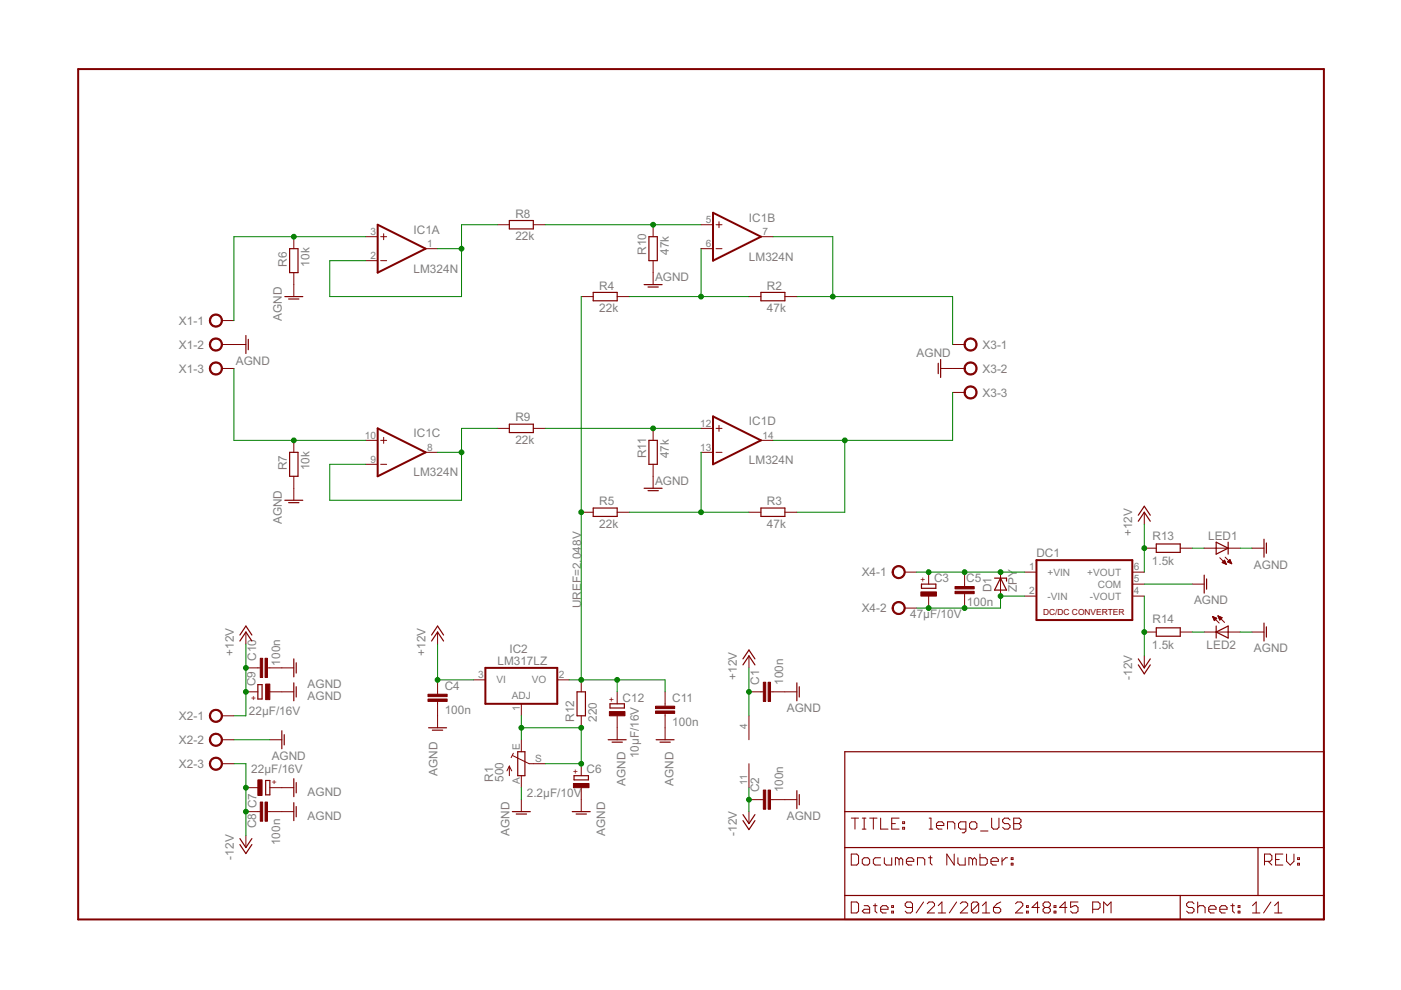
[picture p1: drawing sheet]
<svg xmlns="http://www.w3.org/2000/svg" width="297mm" height="210mm" viewBox="0 0 297 210" stroke-linecap="round" stroke-linejoin="round" font-family="sans-serif">
<path d="M16.6 14.6h264.1v180.3h-264.1zM80.1 47.6l10.1 5.1-10.1 5.1zM151.2 45.1l10.1 5.1-10.1 5.1zM80.1 90.8l10.1 5.1-10.1 5.1zM151.2 88.3l10.1 5.1-10.1 5zM219.8 118.8h20.3v12.7h-20.3zM102.9 141.6h15.3v7.6h-15.3z" fill="none" stroke="#800000" stroke-width=".42"/>
<g fill="none" stroke="#800000" stroke-width=".25">
<path d="M61.4 52.7h1.8v5.1h-1.8zM108 46.8h5.1v1.7h-5.1zM137.6 50.2h1.8v5.1h-1.8zM52.1 71.1v3.9M52.6 71.9v2.2M60.4 62.9h3.8M61.2 63.4h2.2M125.8 62h5.1v1.8h-5.1zM136.6 60.3h3.8M137.4 60.9h2.2M161.3 62h5.1v1.8h-5.1zM198.9 77v2.2"/>
<path d="M199.4 76.2v3.8M61.4 95.9h1.8v5.1h-1.8zM108 89.9h5.1v1.8h-5.1zM137.6 93.4h1.8v5h-1.8zM60.4 106.1h3.8M61.2 106.6h2.2M125.8 107.7h5.1v1.8h-5.1zM136.6 103.5h3.8M137.4 104h2.2M161.3 107.7h5.1v1.8h-5.1zM241.3 110.5l1.3-1.9 1.3 1.9M241.3 109.2l1.3-1.9 1.3 1.9"/>
<path d="M245.2 115.3h5v1.8h-5zM257.9 115l2.5 1.2-2.5 1.3zM260.4 115v2.5M268 114.3v3.8M268.5 115.1v2.2M50.9 135.9l1.2-1.9 1.3 1.9M50.9 134.6l1.2-1.9 1.3 1.9M62.3 139.7v3.8M91.5 135.9l1.3-1.9 1.2 1.9M91.5 134.6l1.3-1.9 1.2 1.9M157.5 139.7l1.3-1.9 1.3 1.9M195.4 123.8h3v.9h-3z"/>
<path d="M210.9 122.6h2.5v.6M212.1 122.6l1.3 2.5h-2.5zM241.3 139.7l1.3 1.9 1.3-1.9M245.2 133.1h5v1.8h-5zM255.3 121.9v3.9M255.8 122.7v2.2M257.9 134l2.5-1.3v2.6zM257.9 132.7v2.6M268 132.1v3.8M268.5 132.9v2.2M54.7 145.2h.9v3h-.9zM59.8 154.9v3.8"/>
<path d="M60.3 155.8v2.1M62.3 144.8v3.8M62.8 140.5v2.2M62.8 145.6v2.2M90.9 154.3h3.8M91.7 154.8h2.2M109.8 159.4h1.5v5.1h-1.5zM122.3 146.7h1.8v5.1h-1.8zM128.9 156.8h3.9M129.3 149.2h3.1v.9h-3.1zM129.8 157.4h2.2M139.1 156.8h3.8"/>
<path d="M139.9 157.4h2.2M157.5 141l1.3-1.9 1.3 1.9M169 144.8v3.8M169.5 145.6v2.2M179.1 159.4h101.6v35.5h-101.6zM241.3 141l1.3 1.9 1.3-1.9M50.9 177.8l1.2 1.9 1.3-1.9M50.9 179.1l1.2 1.9 1.3-1.9M56.3 165.5h.9v3h-.9zM62.3 165.1v3.8M62.3 170.2v3.8M62.8 165.9v2.2"/>
<path d="M62.8 171v2.2M108.6 172.1h3.8M109.5 172.6h2.1M121.3 172.1h3.8M121.7 164.5h3.1v.9h-3.1zM122.2 172.6h2.1M157.5 172.7l1.3 1.9 1.3-1.9M157.5 174l1.3 1.9 1.3-1.9M169 167.6v3.8M169.5 168.5v2.1M179.1 179.7h101.6M179.1 172.1h101.6"/>
<path d="M266.7 179.7v10.2M179.1 189.9h101.6M250.2 189.9v5"/>
</g>
<g fill="none" stroke="#800000" stroke-width=".21">
<path d="M62.3 50.2v2.5M62.3 57.8v5.1M77.5 50.2h2.6M77.5 55.3h2.6M80.7 50.2h1.3M80.7 55.3h1.3M81.3 49.6v1.2M90.2 52.7h2.6M105.5 47.6h2.5M113.1 47.6h2.5M138.5 47.6v2.6M138.5 55.3v5"/>
<path d="M148.6 52.7h2.6M148.6 47.6h2.6M151.8 52.7h1.3M151.8 47.6h1.3M152.4 47v1.3M161.3 50.2h2.6M47.1 68h2.5M47.1 73h5M47.1 78.1h2.5M123.2 62.9h2.6M130.9 62.9h2.5M158.8 62.9h2.5"/>
<path d="M166.4 62.9h2.6M199.4 78.1h5.1M202 73h2.5M62.3 93.4v2.5M77.5 93.4h2.6M77.5 98.4h2.6M80.7 93.4h1.3M80.7 98.4h1.3M81.3 92.7v1.3M90.2 95.9h2.6M105.5 90.8h2.5M113.1 90.8h2.5"/>
<path d="M138.5 90.8v2.6M138.5 98.4v5.1M148.6 95.9h2.6M148.6 90.8h2.6M151.8 95.9h1.3M151.8 90.8h1.3M152.4 90.2v1.3M161.3 93.4h2.6M202 83.2h2.5M62.3 101v5.1M123.2 108.6h2.6M130.9 108.6h2.5"/>
<path d="M158.8 108.6h2.5M166.4 108.6h2.6M242.6 108.6v2.5M242.6 116.2h2.6M250.2 116.2h2.6M255.3 116.2h7.6M258.6 118.3l1.4 1.4M259.1 119.3l.5-.5 .4 .9zM259.2 119.2h.6M259.2 119.3h.7M259.3 119.1h.5M259.4 119h.3"/>
<path d="M259.5 119.4h.4M259.5 118.8h.2M259.8 118.1l1.4 1.4M259.8 119.5h.2M260.3 119.1l.5-.5 .4 .9zM260.3 119.1h.6M260.4 119.2h.6M260.4 119h.5M260.6 118.8h.3M260.7 119.3h.3M260.7 118.7h.1M260.9 119.4h.2"/>
<path d="M265.5 116.2h2.5M52.1 134v2.5M92.8 134v2.5M158.8 139.1v2.5M191.8 121.3h2.6M191.8 128.9h2.6M196.9 121.3v2.5M196.9 126.4v2.5M204.5 121.3v3.1M204.5 125.9v3M212.1 121.3v5.1M217.2 121.3h2.6"/>
<path d="M217.2 126.4h2.6M240.1 121.3h2.5M240.1 126.4h2.5M240.1 123.8h2.5M242.6 139.1v2.5M242.6 134h2.6M250.2 134h2.6M252.8 123.8h2.5M255.3 134h7.6M257.1 130.7l1.4 1.4M257.1 130.7l.9 .4-.5 .5zM257.1 130.8h.2"/>
<path d="M257.2 130.9h.3M257.2 131h.6M257.3 131.1h.6M257.3 131.3h.5M257.4 131.4h.3M257.4 131.5h.2M258.2 130.6l1.4 1.4M258.2 130.6l.9 .4-.5 .5zM258.3 130.7h.1M258.3 130.8h.4M258.4 130.9h.6M258.4 131h.6"/>
<path d="M258.5 131.1h.4M258.5 131.3h.3M258.6 131.4h.1M265.5 134h2.5M47.1 151.8h2.5M47.1 156.8h2.5M52.1 146.7h2.6M52.1 141.6h3.1M56.7 141.6h5.6M57.2 156.8h2.6M57.2 146.7h5.1M92.8 144.1v3.1"/>
<path d="M92.8 148.7v5.6M100.4 144.1h2.5M108.8 159.7l-.4 .9M110.5 149.2v2.6M110.5 156.8v2.6M118.2 144.1h2.5M123.2 144.1v2.6M123.2 151.8v2.5M130.9 146.7v2.5M130.9 151.8v5M141 146.7v3M141 151.3v5.5"/>
<path d="M158.8 151.8v5M158.8 146.7h3M163.4 146.7h5.6M47.1 161.9h2.5M52.1 177.2v2.5M52.1 167h2.6M52.1 172.1h3.1M56.7 172.1h5.6M57.2 167h5.1M108 162.4v2.1M108 162.4l-.5 1M108 162.4l.5 1"/>
<path d="M108.7 160.2l3.5 1.7h3.4M110.5 164.5v2.5M110.5 169.5v2.6M123.2 161.9v2.6M123.2 167v5.1M158.8 161.9v5.1M158.8 172.1v2.5M158.8 169.5h3M163.4 169.5h5.6M180.5 173.5h1.5M181.3 173.5v2.3M182.8 173.5h.8"/>
<path d="M182.8 175.8h.8M183.2 173.5v2.3M184.4 173.5h1.5M185.2 173.5v2.3M186.7 173.5v2.3h1.6M189.1 174.6h.7M190.6 173.5h-1.5v2.3h1.5M191.4 175.4h.4v.4h-.4zM191.4 174.2h.4v.4h-.4zM197 173.5h.4v2.3M197 175.8h.8M198.5 175h1.6v-.4l-.4-.4h-.8l-.4 .4v.8l.4 .4h.8"/>
<path d="M200.9 175.8v-1.6h1.2l.3 .4v1.2M204.8 175.8h-1.2l-.4-.4v-.8l.4-.4h1.2v2l-.4 .4h-.4M206 174.2h.7l.4 .4v.8l-.4 .4h-.7l-.4-.4v-.8zM207.9 176.2h1.6M210.2 173.5v1.9l.4 .4h.8l.4-.4v-1.9M214.1 173.8l-.4-.3h-.7l-.4 .3v.4l.4 .4h.7l.4 .4v.4l-.4 .4h-.7l-.4-.4M214.9 173.5h1.2l.4 .3v.4l-.4 .4 .4 .4v.4l-.4 .4h-1.2zM214.9 174.6h1.2M180.5 181.1h1.2l.3 .4v1.5l-.3 .4h-1.2zM180.5 191.2h1.2l.3 .4v1.6l-.3 .4h-1.2zM182.8 182.2l.4-.3h.8l.4 .3v.8l-.4 .4h-.8l-.4-.4zM183.2 192h.8l.4 .4v1.2h-1.2l-.4-.4 .4-.4h1.2"/>
<path d="M185.2 192h.7M185.5 191.6v1.6l.4 .4M186.7 192.8h1.6v-.4l-.4-.4h-.8l-.4 .4v.8l.4 .4h.8M186.7 181.9h-1.2l-.3 .3v.8l.3 .4h1.2M187.5 181.9v1.1l.4 .4h1.2v-1.5M189.1 193.2h.3v.4h-.3zM189.1 192h.3v.4h-.3zM190.6 182.2l-.4-.3h-.4v1.5M190.6 182.2l.4-.3 .4 .3v1.2M190.6 182.2v1.2M192.2 182.6h1.5v-.4l-.4-.3h-.7l-.4 .3v.8l.4 .4h.7M193.5 192.4h-1.2l-.4-.4v-.4l.4-.4h.8l.4 .4v1.6l-.4 .4h-.8l-.4-.4"/>
<path d="M194.5 183.4v-1.5h1.2l.4 .3v1.2M195.8 191.2l-1.6 2.4M196.6 191.6l.4-.4h.8l.3 .4v.4l-1.5 1.6h1.5M196.8 181.9h.8M197.3 181.5v1.5l.3 .4M198.9 193.6h1.6M198.9 192l.8-.8v2.4M202.3 181.1v2.3l-1.6-2.3v2.3M202.8 191.2l-1.5 2.4M203.1 181.9v1.1l.4 .4h1.1v-1.5M203.6 191.6l.4-.4h.8l.4 .4v.4l-1.6 1.6h1.6M206.2 182.2l-.4-.3h-.4v1.5"/>
<path d="M206.2 182.2v1.2M206.2 182.2l.4-.3 .4 .3v1.2M207.5 191.6v1.6l-.4 .4h-.8l-.3-.4M207.5 191.6l-.4-.4h-.8l-.3 .4v1.6M207.5 191.6l-1.5 1.6M207.8 181.1v2.3h1.1l.4-.4v-.8l-.4-.3h-1.1M208.3 193.6h1.5M208.3 192l.8-.8v2.4M210.1 182.6h1.6v-.4l-.4-.3h-.8l-.4 .3v.8l.4 .4h.8M210.6 192.4h1.2l.4 .4v.4l-.4 .4h-.8l-.4-.4zM212.2 191.2l-.8 .4-.8 .8M212.4 181.9v1.5"/>
<path d="M213.6 181.9h-.4l-.8 .7M214.4 183h.4v.4h-.4zM214.4 181.9h.4v.3h-.4zM215.3 191.6l.4-.4h.8l.4 .4v.4l-1.6 1.6h1.6M217.6 193.2h.4v.4h-.4zM217.6 192h.4v.4h-.4zM220.4 192.4h-1.6l1.2-1.2v2.4M221.5 192.4l-.4 .4v.4l.4 .4h.8l.4-.4v-.4l-.4-.4M221.5 192.4l-.4-.4v-.4l.4-.4h.8l.4 .4v.4l-.4 .4M221.5 192.4h.8M223.5 193.2h.4v.4h-.4zM223.5 192h.4v.4h-.4z"/>
<path d="M226.2 192.4h-1.6l1.2-1.2v2.4M228.6 191.2h-1.6v1.2l.8-.4h.4l.4 .4v.8l-.4 .4h-.8l-.4-.4M231.7 192.8h1.1l.4-.4v-.8l-.4-.4h-1.1v2.4M234 193.6v-2.4l.8 .8 .8-.8v2.4M253.2 191.6l-.4-.4h-.8l-.4 .4v.4l.4 .4h.8l.4 .4v.4l-.4 .4h-.8l-.4-.4M253.9 192.4l.4-.4h.8l.4 .4v1.2M253.9 191.2v2.4M256.3 192.8h1.5v-.4l-.3-.4h-.8l-.4 .4v.8l.4 .4h.8M258.6 192.8h1.6v-.4l-.4-.4h-.8l-.4 .4v.8l.4 .4h.8M260.9 192h.8M261.3 191.6v1.6l.4 .4M262.5 193.2h.4v.4h-.4z"/>
<path d="M262.5 192h.4v.4h-.4zM265.6 193.6h1.5M265.6 192l.7-.8v2.4M268.1 182.6h1.2l.4-.4v-.7l-.4-.4h-1.2v2.3M268.9 182.6l.8 .8M269.5 191.2l-1.6 2.4M270.2 193.6h1.6M270.2 192l.8-.8v2.4M270.4 182.2h.8M272 181.1h-1.6v2.3h1.6M272.8 181.1v1.5l.8 .8 .7-.8v-1.5M275.1 183h.4v.4h-.4z"/>
<path d="M275.1 181.9h.4v.3h-.4z"/>
</g>
<g fill="#800000" stroke="#800000" stroke-width=".21">
<path d="M44.8 67a1.39 1.39 0 0 1 2.2 .3 1.39 1.39 0 0 1-.9 2 1.39 1.39 0 0 1-1.7-1.3h.2a1.14 1.14 0 0 1 1.6-1.1 1.14 1.14 0 0 1 .3 1.9 1.14 1.14 0 0 1-1.8-.5l-.1-.3h-.2z" fill-rule="evenodd"/>
<path d="M44.8 72.1a1.39 1.39 0 0 1 2.2 .2 1.39 1.39 0 0 1-.9 2.1 1.39 1.39 0 0 1-1.7-1.4h.2a1.14 1.14 0 0 1 1.6-1 1.14 1.14 0 0 1 .3 1.9 1.14 1.14 0 0 1-1.8-.6l-.1-.3h-.2z" fill-rule="evenodd"/>
<path d="M44.8 77.2a1.39 1.39 0 0 1 2.2 .2 1.39 1.39 0 0 1-.9 2.1 1.39 1.39 0 0 1-1.7-1.4h.2a1.14 1.14 0 0 1 1.6-1 1.14 1.14 0 0 1 .3 1.8 1.14 1.14 0 0 1-1.8-.5l-.1-.3h-.2z" fill-rule="evenodd"/>
<path d="M44.8 150.8a1.4 1.4 0 0 1 2.2 .3 1.4 1.4 0 0 1-.8 2 1.4 1.4 0 0 1-1.8-1.3h.2a1.14 1.14 0 0 1 1.6-1.1 1.14 1.14 0 0 1 .3 1.9 1.14 1.14 0 0 1-1.8-.5l-.1-.3h-.2z" fill-rule="evenodd"/>
<path d="M44.8 155.9a1.4 1.4 0 0 1 2.2 .2 1.4 1.4 0 0 1-.8 2.1 1.4 1.4 0 0 1-1.8-1.4h.2a1.14 1.14 0 0 1 1.6-1 1.14 1.14 0 0 1 .3 1.9 1.14 1.14 0 0 1-1.8-.6l-.1-.3h-.2z" fill-rule="evenodd"/>
<path d="M44.8 161a1.4 1.4 0 0 1 2.2 .2 1.4 1.4 0 0 1-.8 2.1 1.4 1.4 0 0 1-1.8-1.4h.2a1.14 1.14 0 0 1 1.6-1 1.14 1.14 0 0 1 .3 1.9 1.14 1.14 0 0 1-1.8-.6l-.1-.3h-.2z" fill-rule="evenodd"/>
<path d="M204.8 72.1a1.39 1.39 0 0 1 2.2 .2 1.39 1.39 0 0 1-.9 2.1 1.39 1.39 0 0 1-1.7-1.4h.2a1.14 1.14 0 0 1 1.6-1 1.14 1.14 0 0 1 .3 1.9 1.14 1.14 0 0 1-1.8-.6l-.1-.3h-.2z" fill-rule="evenodd"/>
<path d="M204.8 77.2a1.39 1.39 0 0 1 2.2 .2 1.39 1.39 0 0 1-.9 2.1 1.39 1.39 0 0 1-1.7-1.4h.2a1.14 1.14 0 0 1 1.6-1 1.14 1.14 0 0 1 .3 1.8 1.14 1.14 0 0 1-1.8-.5l-.1-.3h-.2z" fill-rule="evenodd"/>
<path d="M204.8 82.3a1.39 1.39 0 0 1 2.2 .2 1.39 1.39 0 0 1-.9 2.1 1.39 1.39 0 0 1-1.7-1.4h.2a1.14 1.14 0 0 1 1.6-1.1 1.14 1.14 0 0 1 .3 1.9 1.14 1.14 0 0 1-1.8-.5l-.1-.3h-.2z" fill-rule="evenodd"/>
<path d="M189.5 120.3a1.4 1.4 0 0 1 2.2 .3 1.4 1.4 0 0 1-.8 2 1.4 1.4 0 0 1-1.8-1.3h.3a1.15 1.15 0 0 1 1.6-1.1 1.15 1.15 0 0 1 .3 1.9 1.15 1.15 0 0 1-1.9-.5v-.3h-.3z" fill-rule="evenodd"/>
<path d="M189.5 128a1.4 1.4 0 0 1 2.2 .2 1.4 1.4 0 0 1-.8 2.1 1.4 1.4 0 0 1-1.8-1.4h.3a1.15 1.15 0 0 1 1.6-1.1 1.15 1.15 0 0 1 .3 2 1.15 1.15 0 0 1-1.9-.6v-.3h-.3z" fill-rule="evenodd"/>
</g>
<g fill="#800000" stroke="#800000" stroke-width=".21">
<path d="M162.9 144.7h.5v4h-.5z"/>
<path d="M161.8 144.7h.5v4h-.5z"/>
<path d="M162.9 167.5h.5v4.1h-.5z"/>
<path d="M161.8 167.5h.5v4.1h-.5z"/>
<path d="M54.7 165.4h.9v3.3h-.9z"/>
<path d="M56.2 170.1h.5v4h-.5z"/>
<path d="M55.2 170.1h.5v4h-.5z"/>
<path d="M56.3 145h.9v3.3h-.9z"/>
<path d="M56.2 139.6h.5v4h-.5z"/>
<path d="M55.2 139.6h.5v4h-.5z"/>
<path d="M195.2 125.5h3.3v.9h-3.3z"/>
<path d="M202.5 124.4h4v.5h-4z"/>
<path d="M202.5 125.4h4v.5h-4z"/>
<path d="M90.7 148.2h4.1v.5h-4.1z"/>
<path d="M90.7 147.2h4.1v.5h-4.1z"/>
<path d="M139 150.7h4v.6h-4z"/>
<path d="M139 149.7h4v.5h-4z"/>
<path d="M129.2 150.9h3.3v.9h-3.3z"/>
<path d="M121.6 166.1h3.3v.9h-3.3z"/>
</g>
<g fill="none" stroke="#008000" stroke-width=".21">
<path d="M77.5 50.2h-27.9v17.8M92.8 52.7h5.1M105.5 47.6h-7.6v15.3h-28v-7.6h7.6M115.6 47.6h33M148.6 52.7v10.2M163.9 50.2h12.7v12.7M49.6 78.1v15.3h27.9M123.2 62.9v81.2M133.4 62.9h25.4M169 62.9h33v10.1M92.8 95.9h5.1M105.5 90.8h-7.6v15.3h-28v-7.7h7.6"/>
<path d="M115.6 90.8h33M148.6 95.9v12.7M179.1 93.4v15.2h-10.1M202 83.2v10.2h-38.1M133.4 108.6h25.4M242.6 111.1v10.2M252.8 116.2h2.5M262.9 116.2h2.6M52.1 136.5v15.3h-2.5M92.8 136.5v7.6h7.6M194.4 121.3h22.8M217.2 126.4h-5.1v2.5h-17.7"/>
<path d="M242.6 123.8h10.2M242.6 126.4v12.7M252.8 134h2.5M262.9 134h2.6M49.6 156.8h7.6M110.5 151.8v5M110.5 154.3h12.7v7.6h-7.6M120.7 144.1h20.3v2.6M130.9 144.1v2.6M158.8 141.6v10.2M49.6 161.9h2.5v15.3M110.5 167v2.5"/>
<path d="M158.8 167v5.1"/>
</g>
<g fill="#008000" stroke="#008000" stroke-width=".21">
<circle cx="97.9" cy="52.7" r=".51"/>
<circle cx="97.9" cy="95.9" r=".51"/>
<circle cx="62.3" cy="50.2" r=".51"/>
<circle cx="62.3" cy="93.4" r=".51"/>
<circle cx="52.1" cy="141.6" r=".51"/>
<circle cx="52.1" cy="146.7" r=".51"/>
<circle cx="158.8" cy="146.7" r=".51"/>
<circle cx="242.6" cy="116.2" r=".51"/>
<circle cx="92.8" cy="144.1" r=".51"/>
<circle cx="52.1" cy="172.1" r=".51"/>
<circle cx="52.1" cy="167" r=".51"/>
<circle cx="158.8" cy="169.5" r=".51"/>
<circle cx="242.6" cy="134" r=".51"/>
<circle cx="148.6" cy="62.9" r=".51"/>
<circle cx="148.6" cy="108.6" r=".51"/>
<circle cx="176.6" cy="62.9" r=".51"/>
<circle cx="179.1" cy="93.4" r=".51"/>
<circle cx="138.5" cy="47.6" r=".51"/>
<circle cx="138.5" cy="90.8" r=".51"/>
<circle cx="123.2" cy="108.6" r=".51"/>
<circle cx="123.2" cy="144.1" r=".51"/>
<circle cx="130.9" cy="144.1" r=".51"/>
<circle cx="196.9" cy="121.3" r=".51"/>
<circle cx="204.5" cy="121.3" r=".51"/>
<circle cx="212.1" cy="121.3" r=".51"/>
<circle cx="196.9" cy="128.9" r=".51"/>
<circle cx="204.5" cy="128.9" r=".51"/>
<circle cx="212.1" cy="126.4" r=".51"/>
<circle cx="123.2" cy="154.3" r=".51"/>
<circle cx="110.5" cy="154.3" r=".51"/>
<circle cx="123.2" cy="161.9" r=".51"/>
</g>
<g font-size="2.8" fill="#808080">
<text x="109.3" y="46.2">R8</text>
<text x="158.8" y="47">IC1B</text>
<text x="87.7" y="49.6">IC1A</text>
<text x="109.3" y="51">22k</text>
<text x="60.8" y="56.5" transform="rotate(-90 60.8 56.5)">R6</text>
<text x="65.6" y="56.5" transform="rotate(-90 65.6 56.5)">10k</text>
<text x="87.7" y="57.8">LM324N</text>
<text x="137" y="54" transform="rotate(-90 137 54)">R10</text>
<text x="138.9" y="59.6">AGND</text>
<text x="141.8" y="54" transform="rotate(-90 141.8 54)">47k</text>
<text x="158.8" y="55.3">LM324N</text>
<text x="127" y="61.4">R4</text>
<text x="162.6" y="61.4">R2</text>
<text x="37.9" y="68.9">X1-1</text>
<text x="59.7" y="68" transform="rotate(-90 59.7 68)">AGND</text>
<text x="127" y="66.2">22k</text>
<text x="162.6" y="66.2">47k</text>
<text x="37.9" y="73.9">X1-2</text>
<text x="50" y="77.4">AGND</text>
<text x="194.4" y="75.6">AGND</text>
<text x="208.3" y="73.9">X3-1</text>
<text x="37.9" y="79">X1-3</text>
<text x="208.3" y="79">X3-2</text>
<text x="109.3" y="89.3">R9</text>
<text x="208.3" y="84.1">X3-3</text>
<text x="87.7" y="92.7">IC1C</text>
<text x="109.3" y="94.1">22k</text>
<text x="158.8" y="90.2">IC1D</text>
<text x="60.8" y="99.7" transform="rotate(-90 60.8 99.7)">R7</text>
<text x="65.6" y="99.7" transform="rotate(-90 65.6 99.7)">10k</text>
<text x="87.7" y="101">LM324N</text>
<text x="137" y="97.2" transform="rotate(-90 137 97.2)">R11</text>
<text x="141.8" y="97.2" transform="rotate(-90 141.8 97.2)">47k</text>
<text x="158.8" y="98.4">LM324N</text>
<text x="127" y="107.1">R5</text>
<text x="138.9" y="102.8">AGND</text>
<text x="162.6" y="107.1">R3</text>
<text x="59.7" y="111.1" transform="rotate(-90 59.7 111.1)">AGND</text>
<text x="127" y="111.9">22k</text>
<text x="162.6" y="111.9">47k</text>
<text x="240.1" y="113.7" transform="rotate(-90 240.1 113.7)">+12V</text>
<text x="219.7" y="118.1">DC1</text>
<text x="244.2" y="119.8">1.5k</text>
<text x="244.4" y="114.4">R13</text>
<text x="256.1" y="114.4">LED1</text>
<text x="182.7" y="122.2">X4-1</text>
<text x="198" y="123.4">C3</text>
<text x="204.9" y="123.5">C5</text>
<text x="210.2" y="125.6" transform="rotate(-90 210.2 125.6)">D1</text>
<text x="215.6" y="125.6" transform="rotate(-90 215.6 125.6)">ZPY</text>
<text x="265.9" y="120.5">AGND</text>
<text x="123.2" y="128.9" transform="rotate(-90 123.2 128.9)">UREF=2.048V</text>
<text x="182.7" y="129.8">X4-2</text>
<text x="193" y="131">47µF/10V</text>
<text x="205" y="128.5">100n</text>
<text x="253.2" y="128.2">AGND</text>
<text x="244.2" y="137.6">1.5k</text>
<text x="244.4" y="132.2">R14</text>
<text x="255.8" y="137.6">LED2</text>
<text x="49.6" y="139.1" transform="rotate(-90 49.6 139.1)">+12V</text>
<text x="54.3" y="140.1" transform="rotate(-90 54.3 140.1)">C10</text>
<text x="59.4" y="141.1" transform="rotate(-90 59.4 141.1)">100n</text>
<text x="90.2" y="139.1" transform="rotate(-90 90.2 139.1)">+12V</text>
<text x="105.5" y="141">LM317LZ</text>
<text x="108" y="138.4">IC2</text>
<text x="265.9" y="138.3">AGND</text>
<text x="54.2" y="145.6" transform="rotate(-90 54.2 145.6)">C9</text>
<text x="65.2" y="145.9">AGND</text>
<text x="65.2" y="148.5">AGND</text>
<text x="94.3" y="146.3">C4</text>
<text x="132" y="148.8">C12</text>
<text x="142.5" y="148.9">C11</text>
<text x="156.3" y="144.2" transform="rotate(-90 156.3 144.2)">+12V</text>
<text x="161" y="145.2" transform="rotate(-90 161 145.2)">C1</text>
<text x="166" y="145.2" transform="rotate(-90 166 145.2)">100n</text>
<text x="240.1" y="144.2" transform="rotate(-90 240.1 144.2)">-12V</text>
<text x="37.9" y="152.7">X2-1</text>
<text x="52.8" y="151.5">22µF/16V</text>
<text x="94.3" y="151.4">100n</text>
<text x="121.7" y="153" transform="rotate(-90 121.7 153)">R12</text>
<text x="126.5" y="153" transform="rotate(-90 126.5 153)">220</text>
<text x="142.5" y="153.9">100n</text>
<text x="166.8" y="151">AGND</text>
<text x="37.9" y="157.7">X2-2</text>
<text x="57.6" y="161.2">AGND</text>
<text x="135.5" y="160.8" transform="rotate(-90 135.5 160.8)">10µF/16V</text>
<text x="37.9" y="162.8">X2-3</text>
<text x="53.3" y="164">22µF/16V</text>
<text x="92.8" y="164.5" transform="rotate(-90 92.8 164.5)">AGND</text>
<text x="104.6" y="165.7" transform="rotate(-90 104.6 165.7)">R1</text>
<text x="106.7" y="165.7" transform="rotate(-90 106.7 165.7)">500</text>
<text x="124.4" y="164">C6</text>
<text x="132.6" y="166.6" transform="rotate(-90 132.6 166.6)">AGND</text>
<text x="142.8" y="166.6" transform="rotate(-90 142.8 166.6)">AGND</text>
<text x="54.4" y="171.3" transform="rotate(-90 54.4 171.3)">C7</text>
<text x="65.2" y="173.9">AGND</text>
<text x="65.2" y="168.8">AGND</text>
<text x="111.7" y="169.1">2.2µF/10V</text>
<text x="161" y="168" transform="rotate(-90 161 168)">C2</text>
<text x="166" y="168" transform="rotate(-90 166 168)">100n</text>
<text x="166.8" y="173.9">AGND</text>
<text x="54.3" y="175.6" transform="rotate(-90 54.3 175.6)">C8</text>
<text x="59.4" y="179.2" transform="rotate(-90 59.4 179.2)">100n</text>
<text x="108" y="177.2" transform="rotate(-90 108 177.2)">AGND</text>
<text x="128.3" y="177.2" transform="rotate(-90 128.3 177.2)">AGND</text>
<text x="156.3" y="177.2" transform="rotate(-90 156.3 177.2)">-12V</text>
<text x="49.6" y="182.2" transform="rotate(-90 49.6 182.2)">-12V</text>
</g>
<g font-size="2.4" fill="#808080">
<text x="149.6" y="47.3">5</text>
<text x="78.5" y="49.8">3</text>
<text x="90.6" y="52.4">1</text>
<text x="149.6" y="52.4">6</text>
<text x="161.7" y="49.8">7</text>
<text x="78.5" y="54.9">2</text>
<text x="77.3" y="93">10</text>
<text x="90.6" y="95.5">8</text>
<text x="148.5" y="95.5">13</text>
<text x="148.5" y="90.5">12</text>
<text x="161.7" y="93">14</text>
<text x="78.5" y="98.1">9</text>
<text x="218.2" y="120.9">1</text>
<text x="222.1" y="122.1">+VIN</text>
<text x="230.5" y="122.1">+VOUT</text>
<text x="232.8" y="124.6">COM</text>
<text x="240.4" y="120.9">6</text>
<text x="240.4" y="123.5">5</text>
<text x="218.2" y="126">2</text>
<text x="222.1" y="127.1">-VIN</text>
<text x="231.1" y="127.1">-VOUT</text>
<text x="240.4" y="126">4</text>
<text x="101.4" y="143.8">3</text>
<text x="118.5" y="143.8">2</text>
<text x="105.3" y="144.9">VI</text>
<text x="108.5" y="148.2">ADJ</text>
<text x="112.7" y="144.9">VO</text>
<text x="110.2" y="150.8" transform="rotate(-90 110.2 150.8)">1</text>
<text x="158.4" y="154.5" transform="rotate(-90 158.4 154.5)">4</text>
<text x="110.2" y="159" transform="rotate(-90 110.2 159)">E</text>
<text x="113.4" y="161.6">S</text>
<text x="110.2" y="166.2" transform="rotate(-90 110.2 166.2)">A</text>
<text x="158.4" y="166.5" transform="rotate(-90 158.4 166.5)">11</text>
</g>
<g font-size="2" fill="#800000">
<text x="196.3" y="123.4" transform="rotate(-90 196.3 123.4)">+</text>
<text x="221.1" y="130.4">DC/DC CONVERTER</text>
<text x="53.2" y="148.5">+</text>
<text x="130.3" y="148.8" transform="rotate(-90 130.3 148.8)">+</text>
<text x="57.6" y="166.4">+</text>
<text x="122.7" y="164.1" transform="rotate(-90 122.7 164.1)">+</text>
</g>
</svg>
